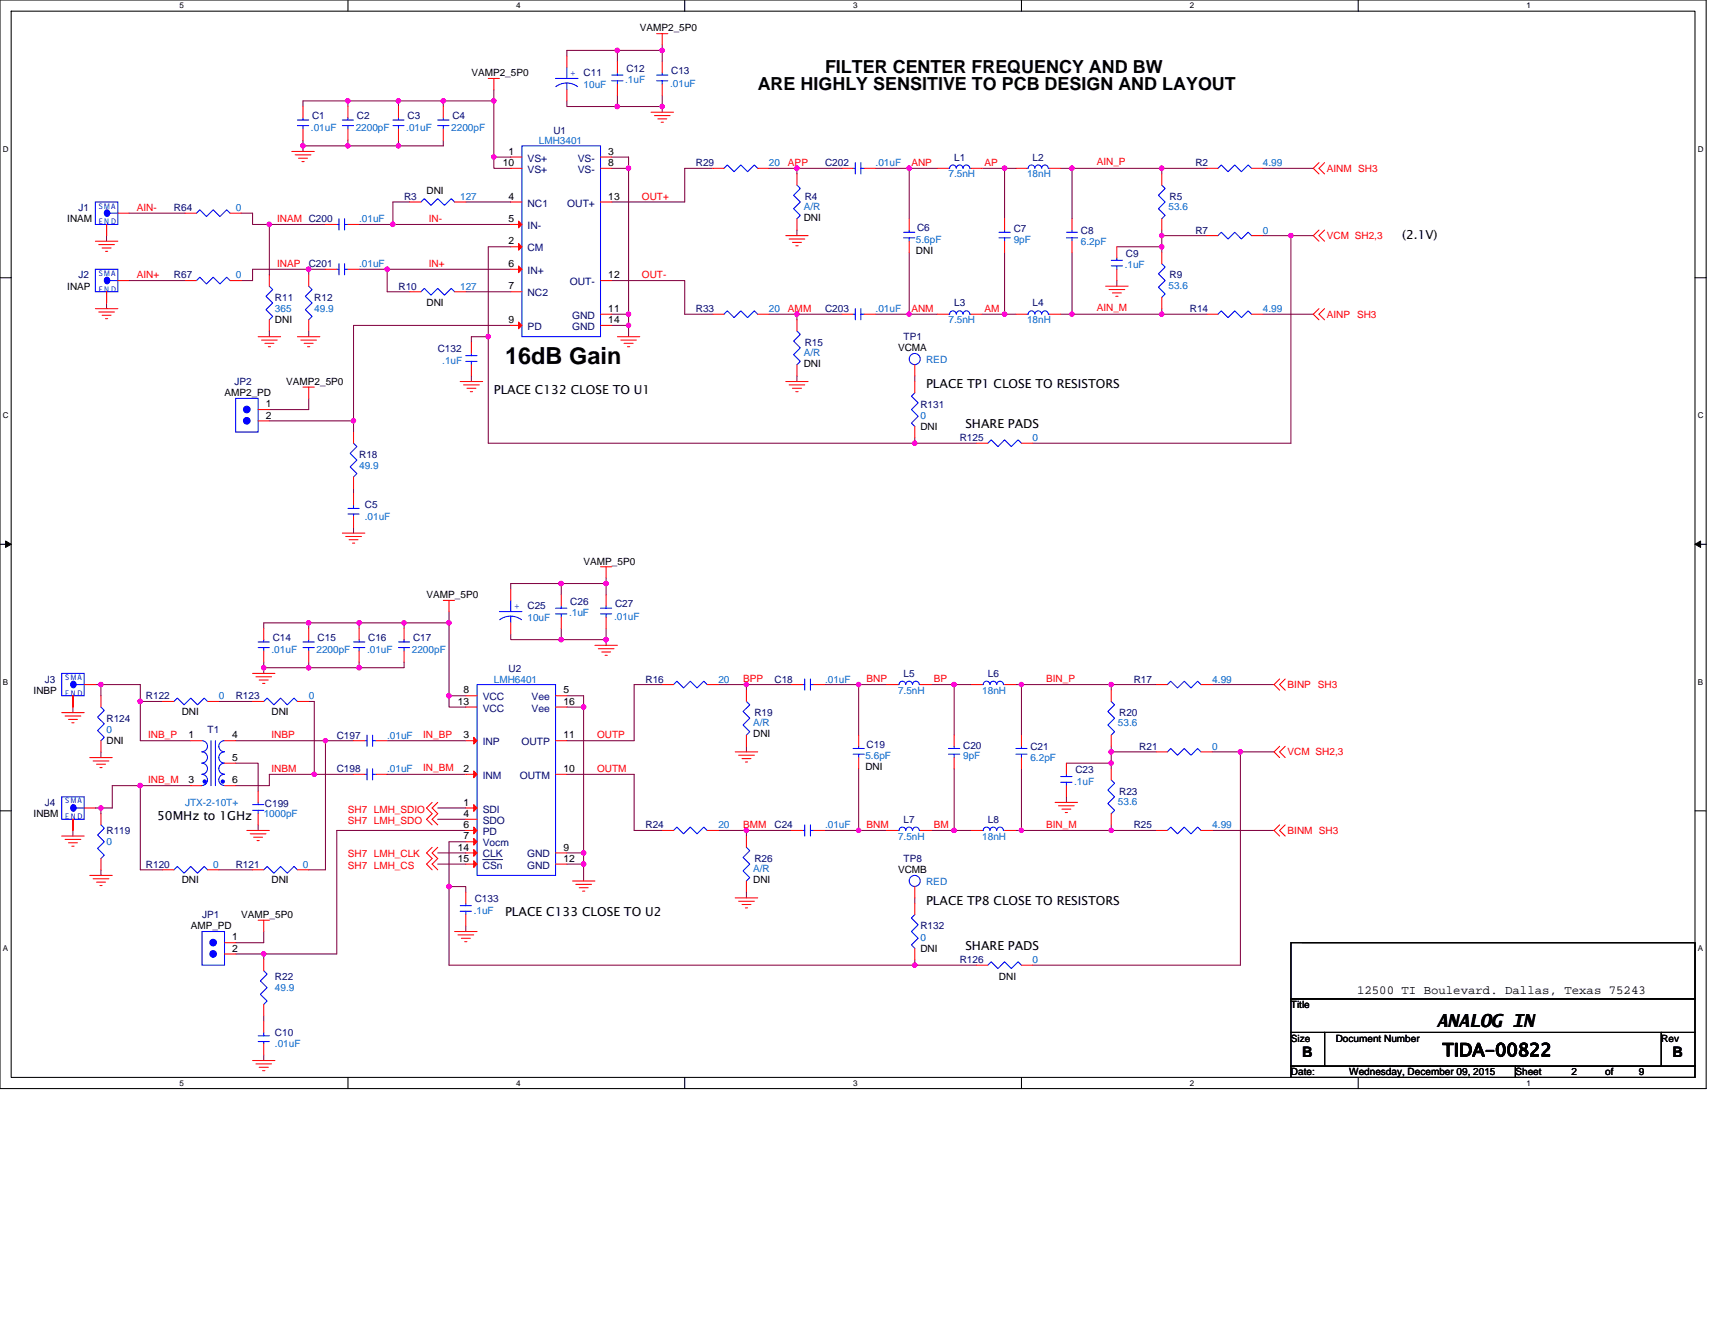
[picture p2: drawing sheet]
<svg xmlns="http://www.w3.org/2000/svg" width="279mm" height="216mm" viewBox="0 0 279 216" stroke-linecap="round" stroke-linejoin="round" font-family="sans-serif">
<path d="M0 0h278v177.4h-278zM1.8 1.8h274.3v173.8h-274.3z" fill="none" stroke="#000" stroke-width=".17"/>
<g fill="#fff">
<path d="M29.3 .2h.7v1.5h-.7z"/>
<path d="M29.3 175.7h.7v1.5h-.7z"/>
</g>
<path d="M56.7 0v1.8M56.7 175.6v1.8" fill="none" stroke="#000" stroke-width=".17"/>
<g fill="#fff">
<path d="M84.1 .2h.7v1.5h-.7z"/>
<path d="M84.1 175.7h.7v1.5h-.7z"/>
</g>
<path d="M111.5 0v1.8M111.5 175.6v1.8" fill="none" stroke="#000" stroke-width=".17"/>
<g fill="#fff">
<path d="M139 .2h.7v1.5h-.7z"/>
<path d="M139 175.7h.7v1.5h-.7z"/>
</g>
<path d="M166.4 0v1.8M166.4 175.6v1.8" fill="none" stroke="#000" stroke-width=".17"/>
<g fill="#fff">
<path d="M193.8 .2h.8v1.5h-.8z"/>
<path d="M193.8 175.7h.8v1.5h-.8z"/>
</g>
<path d="M221.3 0v1.8M221.3 175.6v1.8" fill="none" stroke="#000" stroke-width=".17"/>
<g fill="#fff">
<path d="M248.7 .2h.7v1.5h-.7z"/>
<path d="M248.7 175.7h.7v1.5h-.7z"/>
<path d="M.5 23.5h.9v1.5h-.9z"/>
<path d="M276.6 23.5h1v1.5h-1z"/>
<path d="M.5 67h.9v1.4h-.9z"/>
<path d="M276.6 67h1v1.4h-1z"/>
</g>
<path d="M0 45.3h1.8M276.1 45.3h1.9" fill="none" stroke="#000" stroke-width=".17"/>
<g fill="#fff">
<path d="M.5 110.4h.8v1.5h-.8z"/>
<path d="M276.6 110.4h.9v1.5h-.9z"/>
</g>
<path d="M0 88.7h1.8M276.1 88.7h1.9" fill="none" stroke="#000" stroke-width=".17"/>
<path d="M.9 88.2l.9 .5-.9 .5zM276.1 88.7l1-.5v1z" fill="#000" stroke="#000" stroke-width=".16"/>
<g fill="#fff">
<path d="M.5 153.8h.8v1.5h-.8z"/>
<path d="M276.6 153.8h.9v1.5h-.9z"/>
</g>
<path d="M0 132.1h1.8M276.1 132.1h1.9M210.3 153.6h65.8v9.2h-65.8zM212.1 153.6h64v9.2M210.3 162.8h65.8v5.4h-65.8zM210.3 168.2h5.5v5.5h-5.5zM210.3 173.7h36.6v1.9h-36.6zM215.8 168.2h54.9v5.5h-54.9zM246.9 173.7h29.2v1.9h-29.2zM270.7 168.2h5.4v5.5h-5.4z" fill="none" stroke="#000" stroke-width=".17"/>
<g fill="none" stroke="#800040" stroke-width=".17">
<path d="M56.7 16.4h-7.3v1M64.9 16.4h-8.2v1M64.9 16.4h7.3M64.9 16.4v1M72.2 16.4v1M72.2 16.4h8.3M80.5 14.6v1.8M80.5 16.4v9.2M92.4 16.4v1h8.2M100.6 8.2v1.9M100.6 15.5v1.9M100.6 8.2h-8.2v.9"/>
<path d="M100.6 8.2h7.3M100.6 17.4h7.3M107.9 17.4v.9M107.9 15.5v1.9M107.9 7.3v2.8M17.4 38.4v.9M21 34.7h9.2M39.3 34.7h1.8v1.9h2.8M43.9 36.6v8.2M43.9 36.6h9.1M49.4 23.8h7.3M49.4 22.9v.9"/>
<path d="M49.4 23.8v.9M56.7 22.9v.9M56.7 23.8h8.2M58.5 36.6h5.5M64 36.6h19.2M64.9 22.9v.9M66.7 32.9h-2.7v3.7M72.2 22.9v.9h-7.3M75.9 32.9h7.3M80.5 25.6h2.7M80.5 25.6v1.8h2.7M99.7 25.6h2.7v1.8"/>
<path d="M99.7 27.4h2.7M102.4 27.4v23.8M116.1 27.4h-4.6v5.5h-11.8M125.3 27.4h4.5M129.8 37.5v.9M129.8 27.4v.9M129.8 27.4h7.4M142.6 27.4h5.5M148.1 27.4h4.6M148.1 27.4v8.2M160 27.4h3.7M163.7 27.4v8.2"/>
<path d="M163.7 27.4h1.8M172.8 27.4h1.8M174.6 27.4v8.2M174.6 27.4h14.7M189.3 37.5v.9M189.3 27.4v.9M189.3 38.4v1.8M189.3 27.4h7.3M189.3 38.4h7.3M205.7 38.4h4.6M205.7 27.4h8.3M210.3 38.4v33.8h-42.1"/>
<path d="M210.3 38.4h3.7M17.4 49.4v.9M21 45.7h9.2M43.9 53.9v1M50.3 43.9h-9.2v1.8h-1.8M50.3 53.9v1M50.3 43.9v.9M50.3 43.9h2.7M58.5 43.9h4.6M63.1 43.9h20.1M63.1 43.9v3.6h3.6M75.9 47.5h7.3"/>
<path d="M79.5 54.9v17.3h69.5M79.5 54.9h-2.7v.9M83.2 40.2h-3.7v14.7M83.2 53h-25.6v15.6M99.7 51.2h2.7M99.7 53h2.7M99.7 45.7h11.8v5.5h4.6M102.4 51.2v1.8M102.4 53v1.9M125.3 51.2h4.5M129.8 51.2v.9M129.8 51.2h7.4"/>
<path d="M142.6 51.2h5.5M148.1 51.2h4.6M148.1 41.1v10.1M160 51.2h3.7M163.7 41.1v10.1M163.7 51.2h1.8M172.8 51.2h1.8M174.6 51.2h14.7M174.6 41.1v10.1M181.9 45.7v.9M181.9 40.2h7.4M189.3 50.3v.9"/>
<path d="M189.3 40.2v.9M189.3 51.2h7.3M205.7 51.2h8.3M43.9 68.6h13.7M50.3 64.9v1.8h-6.4M57.6 79.5v1M57.6 68.6v1.8M76.8 61.3v.9M129.8 61.3v.9M149 61.3v.9M149 71.3v.9h10.1M57.6 85.9v1"/>
<path d="M73.2 99.7v1.8M91.4 95.1h7.3M91.4 95.1v1.8M91.4 95.1h-8.2v.9M98.7 95.1v1.8M98.7 94.2v.9M11.9 115.2v.9M15.5 111.5h.9M16.4 111.5v1.9M16.4 111.5h6.5v2.8M22.9 114.3v6.4h8.2M22.9 114.3h3.6"/>
<path d="M35.6 114.3h5.5M43 108.8v.9M43 108.8h7.3M43 107.9v.9M50.3 108.8h8.2M50.3 107.9v.9M50.3 101.5h-7.3v.9M50.3 101.5v.9M50.3 114.3h.9v11.9M50.3 101.5h15.5M58.5 107.9v.9M58.5 101.5v.9"/>
<path d="M65.8 107.9v.9h-7.3M65.8 101.5h7.4M65.8 101.5v.9M73.2 101.5v11.9M73.2 113.4h2.7M73.2 113.4v1.8h2.7M83.2 103.3v.9h8.2M91.4 102.4v1.8M91.4 104.2h7.3M92.4 113.4h2.7v1.8M92.4 115.2h2.7M95.1 115.2v23.8"/>
<path d="M98.7 104.2v1M98.7 102.4v1.8M107.9 111.5h-4.6v9.2h-10.9M117 111.5h4.6M128.9 111.5h-7.3v1M134.4 111.5h5.5M139.9 111.5v8.3M139.9 111.5h4.6M151.8 111.5h3.6M155.4 111.5v8.3M155.4 111.5h2.8M165.5 111.5h.9"/>
<path d="M166.4 111.5h14.6M166.4 111.5v8.3M181 111.5v1M181 111.5h7.4M197.5 111.5h10.1M11.9 135.3v.9M15.5 131.7h.9M16.4 131.7v.9M16.4 122.5v.9M22.9 128h8.2M22.9 128h-4.6v3.7h-1.9M22.9 128v13.7h3.6"/>
<path d="M38.4 120.7h14.6M38.4 124.4h3.7v4.5M42.1 134.4v.9M51.2 126.2h6.4M51.2 126.2h-7.3v1.8h-5.5M53 120.7v21h-2.7M53 120.7h4.6M63.1 126.2h12.8M63.1 120.7h12.8M71.3 131.7h4.6M71.3 133.5h4.6M71.3 139h4.6"/>
<path d="M75.9 137.2h-2.7v7.3M75.9 135.3h-21v20.1h-11.9M92.4 126.2h10.9v9.1h4.6M92.4 139h2.7M95.1 139v1.8M117 135.3h4.6M121.6 121.6v.9M128.9 135.3h-7.3v.9M134.4 135.3h5.5M139.9 135.3h4.6M139.9 125.3v10M151.8 135.3h3.6"/>
<path d="M155.4 125.3v10M155.4 135.3h2.8M165.5 135.3h.9M166.4 135.3h14.6M166.4 125.3v10M173.7 129.8v.9M173.7 124.4h7.3M181 134.4v.9M181 121.6v.9M181 124.4v.9M181 135.3h7.4M181 122.5v1.9"/>
<path d="M181 122.5h7.4M197.5 135.3h10.1M197.5 122.5h4.6M202.1 122.5v34.8h-33.9M202.1 122.5h5.5M16.4 141.7v.9M35.6 141.7h5.5M38.4 155.4h4.6M43 155.4v1M43 151.8v1.8h-4.6M71.3 140.8h4.6M73.2 144.5v12.8h75.8"/>
<path d="M73.2 144.5h2.7v.9M75.9 150.9v.9M92.4 140.8h2.7M95.1 140.8v2.8M121.6 145.4v.9M149 156.4v.9M149 157.3h10.1M149 146.3v.9M43 171.9v.9M43 165.5v.9"/>
</g>
<g fill="#f0f" stroke="#f0f" stroke-width=".17">
<circle cx="102.4" cy="53" r=".35"/>
<circle cx="63.1" cy="43.9" r=".36"/>
<circle cx="64" cy="36.6" r=".36"/>
<circle cx="43.9" cy="36.6" r=".36"/>
<circle cx="102.4" cy="51.2" r=".35"/>
<circle cx="102.4" cy="27.4" r=".36"/>
<circle cx="56.7" cy="23.8" r=".35"/>
<circle cx="49.4" cy="23.8" r=".36"/>
<circle cx="64.9" cy="23.8" r=".35"/>
<circle cx="72.2" cy="16.4" r=".36"/>
<circle cx="64.9" cy="16.4" r=".35"/>
<circle cx="56.7" cy="16.4" r=".35"/>
<circle cx="80.4" cy="25.6" r=".35"/>
<circle cx="80.4" cy="16.4" r=".35"/>
<circle cx="91.4" cy="95.1" r=".36"/>
<circle cx="91.4" cy="104.2" r=".36"/>
<circle cx="98.7" cy="104.2" r=".36"/>
<circle cx="95.1" cy="140.8" r=".36"/>
<circle cx="42.9" cy="108.8" r=".36"/>
<circle cx="58.5" cy="108.8" r=".36"/>
<circle cx="50.3" cy="108.8" r=".36"/>
<circle cx="58.5" cy="101.5" r=".36"/>
<circle cx="73.1" cy="101.5" r=".36"/>
<circle cx="65.8" cy="101.5" r=".35"/>
<circle cx="73.1" cy="113.4" r=".36"/>
<circle cx="95.1" cy="139" r=".36"/>
<circle cx="95.1" cy="115.2" r=".36"/>
<circle cx="50.3" cy="101.5" r=".36"/>
<circle cx="181" cy="135.3" r=".35"/>
<circle cx="181" cy="124.3" r=".35"/>
<circle cx="155.4" cy="111.5" r=".36"/>
<circle cx="155.4" cy="135.3" r=".36"/>
<circle cx="166.4" cy="135.3" r=".35"/>
<circle cx="166.4" cy="111.5" r=".35"/>
<circle cx="181" cy="111.5" r=".35"/>
<circle cx="121.6" cy="111.5" r=".35"/>
<circle cx="121.6" cy="135.3" r=".35"/>
<circle cx="139.9" cy="135.3" r=".35"/>
<circle cx="139.9" cy="111.5" r=".35"/>
<circle cx="189.3" cy="38.4" r=".35"/>
<circle cx="189.3" cy="40.2" r=".36"/>
<circle cx="163.7" cy="27.4" r=".36"/>
<circle cx="163.7" cy="51.2" r=".36"/>
<circle cx="174.6" cy="51.2" r=".35"/>
<circle cx="189.3" cy="51.2" r=".35"/>
<circle cx="189.3" cy="27.4" r=".36"/>
<circle cx="174.6" cy="27.4" r=".36"/>
<circle cx="129.8" cy="51.2" r=".35"/>
<circle cx="148.1" cy="51.2" r=".35"/>
<circle cx="148.1" cy="27.4" r=".36"/>
<circle cx="129.8" cy="27.4" r=".36"/>
<circle cx="181" cy="122.5" r=".36"/>
<circle cx="51.2" cy="126.2" r=".35"/>
<circle cx="16.4" cy="131.7" r=".36"/>
<circle cx="22.8" cy="128" r=".36"/>
<circle cx="22.8" cy="114.3" r=".36"/>
<circle cx="53" cy="120.7" r=".35"/>
<circle cx="210.3" cy="38.4" r=".36"/>
<circle cx="79.5" cy="54.8" r=".36"/>
<circle cx="149" cy="72.2" r=".36"/>
<circle cx="202.1" cy="122.5" r=".36"/>
<circle cx="149" cy="157.3" r=".35"/>
<circle cx="73.1" cy="144.4" r=".36"/>
<circle cx="57.6" cy="68.6" r=".36"/>
<circle cx="42.9" cy="155.4" r=".36"/>
<circle cx="107.9" cy="8.2" r=".36"/>
<circle cx="100.6" cy="8.2" r=".36"/>
<circle cx="107.9" cy="17.4" r=".36"/>
<circle cx="100.6" cy="17.4" r=".36"/>
<circle cx="16.4" cy="111.5" r=".35"/>
<circle cx="98.7" cy="95.1" r=".36"/>
<circle cx="50.3" cy="43.9" r=".36"/>
</g>
<g fill="none" stroke="#f00" stroke-width=".17">
<path d="M49.4 17.4v1.8M56.7 17.4v1.8M64.9 17.4v1.8M72.2 17.4v1.8M79.5 12.8h1.9M80.5 12.8v1.8M92.4 9.1v1.9M92.4 14.6v1.8M100.6 10.1v1.8M100.6 13.7v1.8M106.1 18.3h3.6M106.6 18.8h2.6"/>
<path d="M107 5.5h1.8M107.2 19.4h1.4M107.7 19.9h.4M107.9 10.1v1.8M107.9 13.7v1.8M107.9 5.5v1.8M15.5 39.3h3.7M16.1 39.9h2.5M17.4 36.6v1.8M19.2 34.7h1.8M30.2 34.7h1.8M37.5 34.7h1.8"/>
<path d="M47.5 24.7h3.7M48.1 25.2h2.6M48.6 25.8h1.5M49.2 26.3h.4M49.4 21v1.9M53 36.6h1.9M56.7 21v1.9M56.7 36.6h1.8M64.9 21v1.9M66.7 32.9h1.9M72.2 21v1.9M74.1 32.9h1.8"/>
<path d="M83.2 25.6h1.8M83.2 27.4h1.8M83.2 36.6h1.8M83.2 32.9h1.8M97.8 32.9h1.9M97.8 25.6h1.9M97.8 27.4h1.9M116.1 27.4h1.8M123.4 27.4h1.9M128 38.4h3.7M128.6 38.9h2.5M129.1 39.5h1.5"/>
<path d="M129.8 28.3v1.9M129.8 35.6v1.9M137.2 27.4h1.8M140.8 27.4h1.8M148.1 35.6v1.9M148.1 39.3v1.8M152.7 27.4h1.8M158.2 27.4h1.8M163.7 35.6v1.9M163.7 39.3v1.8M165.5 27.4h1.8M171 27.4h1.8"/>
<path d="M174.6 35.6v1.9M174.6 39.3v1.8M189.3 28.3v1.9M189.3 35.6v1.9M196.6 38.4h1.8M196.6 27.4h1.8M203.9 38.4h1.8M203.9 27.4h1.8M214.9 26.5l-.9 .9 .9 .9M214.9 37.5l-.9 .9 .9 .9M215.8 26.5l-.9 .9 .9 .9M215.8 37.5l-.9 .9 .9 .9"/>
<path d="M15.5 50.3h3.7M16.1 50.8h2.5M16.6 51.4h1.5M16.6 40.4h1.5M17.2 51.9h.3M17.2 41h.3M17.4 47.5v1.9M19.2 45.7h1.8M30.2 45.7h1.8M37.5 45.7h1.8M42.1 54.9h3.6M42.6 55.4h2.6"/>
<path d="M43.2 55.9h1.4M43.7 56.5h.4M43.9 44.8v1.8M43.9 52.1v1.8M48.5 54.9h3.6M49 55.4h2.6M49.6 55.9h1.4M50.1 56.5h.4M50.3 44.8v1.8M50.3 52.1v1.8M53 43.9h1.9M56.7 43.9h1.8"/>
<path d="M66.7 47.5h1.9M74.1 47.5h1.8M76.8 55.8v1.8M76.8 59.4v1.9M83.2 43.9h1.8M83.2 40.2h1.8M83.2 53h1.8M83.2 47.5h1.8M97.8 45.7h1.9M97.8 53h1.9M97.8 51.2h1.9M100.6 54.9h3.6"/>
<path d="M101.1 55.4h2.6M101.7 55.9h1.4M102.2 56.5h.4M116.1 51.2h1.8M123.4 51.2h1.9M129.6 40h.4M129.8 52.1v1.8M129.8 59.4v1.9M137.2 51.2h1.8M140.8 51.2h1.8M149 59.4v1.9M152.7 51.2h1.8"/>
<path d="M158.2 51.2h1.8M165.5 51.2h1.8M171 51.2h1.8M180.1 46.6h3.7M180.7 47.2h2.5M181.2 47.7h1.5M181.8 48.3h.3M181.9 40.2v1.9M181.9 43.9v1.8M189.3 41.1v1.9M189.3 48.5v1.8M196.6 51.2h1.8"/>
<path d="M203.9 51.2h1.8M214.9 50.3l-.9 .9 .9 .9M215.8 50.3l-.9 .9 .9 .9M42.1 66.7h1.8M42.1 68.6h1.8M49.4 63.1h1.8M50.3 63.1v1.8M57.6 70.4v1.8M57.6 77.7v1.8M75 62.2h3.6M75.5 62.7h2.6M76.1 63.3h1.4"/>
<path d="M76.6 63.8h.4M128 62.2h3.7M128.6 62.7h2.5M129.1 63.3h1.5M129.6 63.8h.4M149 69.5v1.8M149 62.2v1.8M159.1 72.2h1.8M166.4 72.2h1.8M55.8 86.9h3.6M56.3 87.4h2.6M56.9 87.9h1.4"/>
<path d="M57.4 88.5h.4M57.6 84.1v1.8M57.6 80.5v1.8M72.2 97.8h1.9M73.2 97.8v1.9M83.2 96v1.8M91.4 96.9v1.8M97.8 92.4h1.9M98.7 96.9v1.8M98.7 92.4v1.8M10.1 116.1h3.6M10.6 116.7h2.6"/>
<path d="M11.2 117.2h1.4M11.7 117.8h.4M11.9 113.4v1.8M13.7 111.5h1.8M16.4 113.4v1.8M26.5 114.3h1.8M33.8 114.3h1.8M41.1 114.3h1.9M41.1 109.7h3.7M41.7 110.3h2.5M42.2 110.8h1.5M42.8 111.4h.4"/>
<path d="M43 102.4v1.8M43 106.1v1.8M48.5 114.3h1.8M50.3 102.4v1.8M50.3 106.1v1.8M58.5 102.4v1.8M58.5 106.1v1.8M65.8 102.4v1.8M65.8 106.1v1.8M75.9 113.4h1.8M75.9 115.2h1.8M83.2 101.5v1.8"/>
<path d="M90.5 113.4h1.9M90.5 115.2h1.9M91.4 100.6v1.8M96.9 105.2h3.7M97.5 105.7h2.5M98 106.2h1.5M98.6 106.8h.3M98.7 100.6v1.8M107.9 111.5h1.8M115.2 111.5h1.8M121.6 112.5v1.8M121.6 119.8v1.8"/>
<path d="M128.9 111.5h1.8M132.6 111.5h1.8M139.9 119.8v1.8M144.5 111.5h1.8M149.9 111.5h1.9M155.4 119.8v1.8M158.2 111.5h1.8M163.7 111.5h1.8M166.4 119.8v1.8M181 112.5v1.8M181 119.8v1.8M188.4 111.5h1.8"/>
<path d="M195.7 111.5h1.8M208.5 110.6l-.9 .9 .9 1M209.4 110.6l-.9 .9 .9 1M10.1 136.2h3.6M10.6 136.8h2.6M11.2 137.3h1.4M11.7 137.9h.4M11.9 133.5v1.8M13.7 131.7h1.8M14.6 123.4h3.7M15.2 124h2.5M15.7 124.5h1.5"/>
<path d="M16.3 125.1h.3M16.4 120.7v1.8M16.4 132.6v1.8M16.4 139.9v1.8M31.1 128h1.8M31.1 120.7h1.8M36.6 128h1.8M36.6 124.4h1.8M36.6 120.7h1.8M40.2 135.3h3.7M40.8 135.9h2.5M41.3 136.4h1.5"/>
<path d="M41.9 137h.3M42.1 128.9v1.8M42.1 132.6v1.8M57.6 120.7h1.8M57.6 126.2h1.8M61.3 120.7h1.8M61.3 126.2h1.8M70.4 138.1l-.9 .9 .9 .9-.9 .9 .9 .9M70.4 130.7l-.9 1 .9 .9-.9 .9 .9 .9M71.3 138.1l-.9 .9 .9 .9-.9 .9 .9 .9M71.3 130.7l-.9 1 .9 .9-.9 .9 .9 .9M75.9 120.7h1.8"/>
<path d="M75.9 126.2h1.8M75.9 131.7h1.8M75.9 133.5h1.8M75.9 135.3h1.8M75.9 137.2h1.8M75.9 139h1.8M90.5 120.7h1.9M90.5 126.2h1.9M90.5 139h1.9M107.9 135.3h1.8M115.2 135.3h1.8M119.8 122.5h3.6"/>
<path d="M120.3 123.1h2.6M120.9 123.6h1.4M121.4 124.2h.4M121.6 136.2v1.9M128.9 135.3h1.8M132.6 135.3h1.8M139.9 123.4v1.9M144.5 135.3h1.8M149.9 135.3h1.9M155.4 123.4v1.9M158.2 135.3h1.8M163.7 135.3h1.8"/>
<path d="M166.4 123.4v1.9M171.9 130.7h3.7M172.4 131.3h2.6M173 131.8h1.5M173.5 132.4h.4M173.7 124.4v1.8M173.7 128v1.8M181 125.3v1.8M181 132.6v1.8M188.4 122.5h1.8M188.4 135.3h1.8M195.7 122.5h1.8"/>
<path d="M195.7 135.3h1.8M208.5 134.4l-.9 .9 .9 .9M208.5 121.6l-.9 .9 .9 .9M209.4 134.4l-.9 .9 .9 .9M209.4 121.6l-.9 .9 .9 .9M14.6 142.6h3.7M15.2 143.2h2.5M15.7 143.7h1.5M16.3 144.3h.3M26.5 141.7h1.8M33.8 141.7h1.8M36.6 153.6h1.8"/>
<path d="M36.6 155.4h1.8M41.1 141.7h1.9M42.1 149.9h1.8M43 149.9v1.9M43 156.4v1.8M48.5 141.7h1.8M74.1 151.8h3.6M74.6 152.3h2.6M75.2 152.9h1.4M75.7 153.4h.4M75.9 145.4v1.8M75.9 149v1.9"/>
<path d="M75.9 140.8h1.8M90.5 140.8h1.9M93.3 143.6h3.6M93.8 144.1h2.6M94.4 144.7h1.4M94.9 145.2h.4M119.8 146.3h3.6M120.3 146.9h2.6M120.9 147.4h1.4M121.4 147.9h.4M121.6 143.6v1.8M149 154.5v1.9"/>
<path d="M149 147.2v1.8M149 144.5v1.8M159.1 157.3h1.8M166.4 157.3h1.8M41.1 172.8h3.7M41.7 173.4h2.5M42.2 173.9h1.5M42.8 174.5h.4M43 163.7v1.8M43 170.1v1.8M43 166.4v1.8"/>
</g>
<g fill="none" stroke="#00f" stroke-width=".17">
<path d="M48.5 19.6h1.8M49.4 19.2v.4M55.8 19.6h1.8M56.7 19.2v.4M64 19.6h1.8M64.9 19.2v.4M71.3 19.6h1.9M72.2 19.2v.4M90.5 12.8h3.7M90.6 14.1a2.96 2.96 0 0 1 3.5 0M92.4 13.5v1.1M92.4 11v1.8"/>
<path d="M99.7 12.2h1.8M99.7 13.2h1.8M100.6 11.9v.3M100.6 13.2v.5M107 12.2h1.8M107 13.2h1.8M107.9 11.9v.3M107.9 13.2v.5M15.5 32.9h3.7v3.7h-3.7zM17.9 34.7h1.3M32 34.7l.6-.5 1 1.1 1.1-1.1 1.1 1.1 1.1-1.1 .6 .5M48.5 20.5h1.8"/>
<path d="M49.4 20.5v.5M54.9 36.6h.3M55.2 35.6v1.9M55.8 20.5h1.8M56.1 36.6h.6M56.1 35.6v1.9M56.7 20.5v.5M64 20.5h1.8M64.9 20.5v.5M68.6 32.9l.5-.5 1.1 1.1 1.1-1.1 1.1 1.1 1.1-1.1 .6 .5M71.3 20.5h1.9M72.2 20.5v.5"/>
<path d="M85 23.8h12.8v31.1h-12.8zM117.9 27.4l.6-.5 1.1 1.1 1.1-1.1 1.1 1.1 1.1-1.1 .5 .5M129.8 30.2l.6 .5-1.1 1.1 1.1 1.1-1.1 1.1 1.1 1.1-.6 .5M139 27.4h.3M139.3 26.5v1.8M140.3 26.5v1.8M140.3 27.4h.5M147.2 37.8h1.8M147.2 38.8h1.8M148.1 37.5v.3M148.1 38.8v.5M154.5 27.4h.2"/>
<path d="M154.7 27.4a.55 .55 0 0 1 .6-.5 .55 .55 0 0 1 .5 .5 .54 .54 0 0 1 .5-.5 .54 .54 0 0 1 .6 .5M156.9 27.4a.54 .54 0 0 1 .5-.5 .54 .54 0 0 1 .6 .5M158 27.4h.2M162.8 37.8h1.8M162.8 38.8h1.8M163.7 37.5v.3M163.7 38.8v.5M167.3 27.4h.2M167.5 27.4a.54 .54 0 0 1 .6-.5 .54 .54 0 0 1 .5 .5M168.6 27.4a.54 .54 0 0 1 .6-.5 .54 .54 0 0 1 .5 .5M169.7 27.4a.53 .53 0 0 1 .5-.5 .53 .53 0 0 1 .6 .5M170.8 27.4h.2"/>
<path d="M173.7 37.8h1.9M173.7 38.8h1.9M174.6 37.5v.3M174.6 38.8v.5M189.3 30.2l.5 .5-1.1 1.1 1.1 1.1-1.1 1.1 1.1 1.1-.5 .5M198.4 38.4l.6-.6 1.1 1.1 1.1-1.1 1 1.1 1.1-1.1 .6 .6M198.4 27.4l.6-.5 1.1 1.1 1.1-1.1 1 1.1 1.1-1.1 .6 .5M15.5 43.9h3.7v3.6h-3.7zM17.9 45.7h1.3M32 45.7l.6-.5 1 1.1 1.1-1.1 1.1 1.1 1.1-1.1 .6 .5M43.9 46.6l.5 .6-1.1 1.1 1.1 1.1-1.1 1.1 1.1 1.1-.5 .5M50.3 46.6l.5 .6-1.1 1.1 1.1 1.1-1.1 1.1 1.1 1.1-.5 .5"/>
<path d="M54.9 43.9h.3M55.2 43v1.8M56.1 43.9h.6M56.1 43v1.8M68.6 47.5l.5-.5 1.1 1.1 1.1-1.1 1.1 1.1 1.1-1.1 .6 .5M75.9 58h1.8M75.9 58.9h1.8M76.8 57.6v.4M76.8 58.9v.5M117.9 51.2l.6-.5 1.1 1.1 1.1-1.1 1.1 1.1 1.1-1.1 .5 .5M129.8 53.9l.6 .6-1.1 1.1 1.1 1.1-1.1 1.1 1.1 1.1-.6 .5M139 51.2h.3"/>
<path d="M139.3 50.3v1.8M140.3 50.3v1.8M140.3 51.2h.5M156.9 51.2a.54 .54 0 0 0-.6-.5 .54 .54 0 0 0-.5 .5 .55 .55 0 0 0-.6-.5 .55 .55 0 0 0-.5 .5h-.2M156.9 51.2a.54 .54 0 0 1 .5-.5 .54 .54 0 0 1 .6 .5M158 51.2h.2M168.6 51.2a.54 .54 0 0 0-.6-.5 .54 .54 0 0 0-.5 .5h-.2M168.6 51.2a.54 .54 0 0 1 .6-.5 .54 .54 0 0 1 .5 .5M169.7 51.2a.54 .54 0 0 1 .6-.5 .54 .54 0 0 1 .5 .5h.2M181 42.4h1.9M181 43.3h1.9M181.9 42.1v.3"/>
<path d="M181.9 43.3v.6M189.3 43l.5 .5-1.1 1.1 1.1 1.1-1.1 1.1 1.1 1.1-.5 .6M198.4 51.2l.6-.5 1.1 1.1 1.1-1.1 1 1.1 1.1-1.1 .6 .5M38.4 64.9h3.7v5.5h-3.7zM57.6 72.2l.5 .6-1.1 1.1 1.1 1.1-1.1 1.1 1.1 1.1-.5 .5M149 64l-.5 .6 1.1 1-1.1 1.1 1.1 1.1-1.1 1.1 .5 .6M160.9 72.2l.6-.5 1.1 1.1 1.1-1.1 1.1 1.1 1.1-1.1 .5 .5M56.7 83.8h1.8M56.7 82.8h1.8M57.6 83.8v.3M57.6 82.3v.5M81.4 99.7h3.6"/>
<path d="M83.2 97.8v1.9M90.5 99.1h1.9M91.4 98.7v.4M97.8 99.1h1.9M98.7 98.7v.4M10.1 109.7h3.6v3.7h-3.6zM12.4 111.5h1.3M16.4 115.2l.6 .6-1.1 1.1 1.1 1-1.1 1.1 1.1 1.1-.6 .6M28.3 114.3l.6-.6 1.1 1.2 1.1-1.2 1.1 1.2 1.1-1.2 .5 .6M42.1 104.6h1.8M42.1 105.5h1.8M43 114.3l.5-.6 1.1 1.2 1.1-1.2 1.1 1.2 1.1-1.2 .6 .6"/>
<path d="M43 104.2v.4M43 105.5v.6M49.4 104.6h1.8M49.4 105.5h1.8M50.3 104.2v.4M50.3 105.5v.6M57.6 104.6h1.8M57.6 105.5h1.8M58.5 104.2v.4M58.5 105.5v.6M59.8 119.8v1.8M60.7 119.8v1.8"/>
<path d="M64.9 104.6h1.8M64.9 105.5h1.8M65.8 104.2v.4M65.8 105.5v.6M77.7 111.5h12.8v31.1h-12.8zM81.4 101a2.96 2.96 0 0 1 3.6 0M83.2 100.4v1.1M90.5 100h1.9M91.4 100v.6M97.8 100h1.9M98.7 100v.6M109.7 111.5l.6-.5 1.1 1.1 1.1-1.1 1.1 1.1 1.1-1.1 .5 .5"/>
<path d="M121.6 114.3l.6 .6-1.1 1 1.1 1.1-1.1 1.1 1.1 1.1-.6 .6M130.7 111.5h.4M131.1 110.6v1.9M132 111.5h.6M132 110.6v1.9M146.3 111.5h.2M146.5 111.5a.55 .55 0 0 1 .5-.5 .55 .55 0 0 1 .6 .5 .55 .55 0 0 1 .5-.5 .55 .55 0 0 1 .6 .5 .54 .54 0 0 1 .5-.5 .54 .54 0 0 1 .6 .5M149.8 111.5h.1M160 111.5h.2M160.2 111.5a.55 .55 0 0 1 .5-.5 .55 .55 0 0 1 .6 .5 .55 .55 0 0 1 .5-.5 .55 .55 0 0 1 .6 .5 .54 .54 0 0 1 .5-.5 .54 .54 0 0 1 .6 .5M163.5 111.5h.2M181 114.3l.6 .6-1.1 1 1.1 1.1-1.1 1.1 1.1 1.1-.6 .6"/>
<path d="M190.2 111.5l.5-.5 1.1 1.1 1.1-1.1 1.1 1.1 1.1-1.1 .6 .5M10.1 129.8h3.6v3.7h-3.6zM12.4 131.7h1.3M16.4 134.4l.6 .6-1.1 1.1 1.1 1.1-1.1 1 1.1 1.1-.6 .6M32.9 126.2a.91 .91 0 0 1 .9 .9 .91 .91 0 0 1-.9 .9M32.9 122.5a.92 .92 0 0 1 .9 .9 .92 .92 0 0 1-.9 1 .9 .9 0 0 1 .9 .9 .9 .9 0 0 1-.9 .9M32.9 120.7a.9 .9 0 0 1 .9 .9 .9 .9 0 0 1-.9 .9M34.4 120.7v7.3M35.1 120.7v7.3M36.6 126.2a.91 .91 0 0 0-1 .9 .91 .91 0 0 0 1 .9M36.6 122.5a.92 .92 0 0 0-1 .9 .92 .92 0 0 0 1 1 .9 .9 0 0 0-1 .9 .9 .9 0 0 0 1 .9M36.6 120.7a.9 .9 0 0 0-1 .9 .9 .9 0 0 0 1 .9"/>
<path d="M41.1 131.1h1.9M41.1 132h1.9M42.1 130.7v.4M42.1 132v.6M59.4 120.7h.4M59.4 126.2h.4M59.8 125.3v1.8M60.7 120.7h.6M60.7 126.2h.6M60.7 125.3v1.8M109.7 135.3l.6-.5 1.1 1.1 1.1-1.1 1.1 1.1 1.1-1.1 .5 .5M121.6 138.1l.6 .5-1.1 1.1 1.1 1.1-1.1 1.1 1.1 1.1-.6 .6"/>
<path d="M130.7 135.3h.4M131.1 134.4v1.8M132 135.3h.6M132 134.4v1.8M139 122h1.8M139 122.9h1.8M139.9 121.6v.4M139.9 122.9v.5M146.3 135.3h.2a.55 .55 0 0 1 .5-.5 .55 .55 0 0 1 .6 .5 .55 .55 0 0 1 .5-.5 .55 .55 0 0 1 .6 .5 .55 .55 0 0 1 .5-.5 .55 .55 0 0 1 .6 .5h.1M154.5 122h1.9M154.5 122.9h1.9M155.4 121.6v.4"/>
<path d="M155.4 122.9v.5M160 135.3h.2a.55 .55 0 0 1 .5-.5 .55 .55 0 0 1 .6 .5 .55 .55 0 0 1 .5-.5 .55 .55 0 0 1 .6 .5 .55 .55 0 0 1 .6-.5 .55 .55 0 0 1 .5 .5h.2M165.5 122h1.8M165.5 122.9h1.8M166.4 121.6v.4M166.4 122.9v.5M172.8 126.5h1.8M172.8 127.5h1.8M173.7 126.2v.3M173.7 127.5v.5M181 127.1l.6 .5-1.1 1.1 1.1 1.1-1.1 1.1 1.1 1.1-.6 .6M190.2 135.3l.5-.5 1.1 1.1 1.1-1.1 1.1 1.1 1.1-1.1 .6 .5"/>
<path d="M190.2 122.5l.5-.5 1.1 1.1 1.1-1.1 1.1 1.1 1.1-1.1 .6 .5M28.3 141.7l.6-.5 1.1 1.1 1.1-1.1 1.1 1.1 1.1-1.1 .5 .5M32.9 151.8h3.7v5.5h-3.7zM43 141.7l.5-.5 1.1 1.1 1.1-1.1 1.1 1.1 1.1-1.1 .6 .5M43 158.2l.5 .5-1.1 1.1 1.1 1.1-1.1 1.1 1.1 1.1-.5 .6M75 147.6h1.8M75 148.5h1.8M75.9 147.2v.4M75.9 148.5v.5M149 149l-.5 .6 1.1 1.1-1.1 1.1 1.1 1.1-1.1 1.1 .5 .5M160.9 157.3l.6-.6 1.1 1.1 1.1-1.1 1.1 1.1 1.1-1.1 .5 .6M42.1 169.7h1.8"/>
<path d="M42.1 168.8h1.8M43 169.7v.4M43 168.2v.6"/>
<circle cx="149" cy="58.5" r=".9"/>
<circle cx="149" cy="143.5" r=".9"/>
</g>
<g fill="#00f" stroke="#00f" stroke-width=".17">
<path d="M17.2 45.2a.5 .5 0 0 1 .7 .5 .5 .5 0 0 1-.7 .5 .61 .61 0 0 1 0-1z" fill-rule="evenodd"/>
<path d="M17.2 34.3a.5 .5 0 0 1 .7 .4 .5 .5 0 0 1-.7 .5 .61 .61 0 0 1 0-.9z" fill-rule="evenodd"/>
<path d="M11.7 111.1a.5 .5 0 0 1 .7 .4 .5 .5 0 0 1-.7 .5 .61 .61 0 0 1 0-.9z" fill-rule="evenodd"/>
<path d="M11.7 131.2a.5 .5 0 0 1 .7 .4 .5 .5 0 0 1-.7 .5 .61 .61 0 0 1 0-.9z" fill-rule="evenodd"/>
<circle cx="40.2" cy="66.7" r=".54"/>
<circle cx="40.2" cy="68.6" r=".54"/>
<circle cx="34.7" cy="153.6" r=".54"/>
<circle cx="34.7" cy="155.4" r=".54"/>
<circle cx="33.3" cy="127.3" r=".27"/>
<circle cx="36.3" cy="127.3" r=".27"/>
</g>
<g fill="#f00" stroke="#f00" stroke-width=".17">
<path d="M84.5 43.3l.5 .6-.5 .5z"/>
<path d="M84.5 36l.5 .6-.5 .5z"/>
<path d="M84.5 39.7l.5 .5-.5 .6z"/>
<path d="M84.5 52.5l.5 .5-.5 .6z"/>
<path d="M77.2 120.1l.5 .6-.5 .5z"/>
<path d="M77.2 125.6l.5 .6-.5 .5z"/>
<path d="M77.2 131.1l.5 .6-.5 .5z"/>
<path d="M77.2 134.8l.5 .5-.5 .6z"/>
<path d="M77.2 136.6l.5 .6-.5 .5z"/>
<path d="M77.2 138.4l.5 .6-.5 .5z"/>
<path d="M77.2 140.3l.5 .5-.5 .6z"/>
</g>
<path d="M78.6 140.1h3.3" fill="none" stroke="#000080" stroke-width=".16"/>
<text font-size="3.8" x="82.3" y="59.3">16dB Gain</text>
<g font-size="2.9">
<text x="134.4" y="11.9">FILTER CENTER FREQUENCY AND BW</text>
<text x="123.4" y="14.6">ARE HIGHLY SENSITIVE TO PCB DESIGN AND LAYOUT</text>
<text x="234.1" y="167.3">ANALOG IN</text>
<text x="235" y="172.1">TIDA-00822</text>
</g>
<g font-size="2.4">
<text x="212.1" y="172.3">B</text>
<text x="272.5" y="172.3">B</text>
</g>
<g font-size="2">
<text x="228.4" y="39">(2.1V)</text>
<text x="80.5" y="64.2">PLACE C132 CLOSE TO U1</text>
<text x="150.9" y="63.3">PLACE TP1 CLOSE TO RESISTORS</text>
<text x="157.3" y="69.7">SHARE PADS</text>
<text x="25.6" y="133.7">50MHz to 1GHz</text>
<text x="82.3" y="149.2">PLACE C133 CLOSE TO U2</text>
<text x="150.9" y="147.4">PLACE TP8 CLOSE TO RESISTORS</text>
<text x="157.3" y="154.7">SHARE PADS</text>
<text x="221.1" y="162">12500 TI Boulevard. Dallas, Texas 75243</text>
</g>
<g font-size="1.7">
<text x="81.9" y="27.1">10</text>
<text x="82.8" y="25.2">1</text>
<text x="99.1" y="25.2">3</text>
<text x="99.1" y="27.1">8</text>
<text x="82.8" y="32.5">4</text>
<text x="99.1" y="32.5">13</text>
<text x="82.8" y="36.2">5</text>
<text x="82.8" y="39.8">2</text>
<text x="82.8" y="43.5">6</text>
<text x="82.8" y="47.2">7</text>
<text x="99.1" y="45.3">12</text>
<text x="82.8" y="52.6">9</text>
<text x="99.1" y="52.6">14</text>
<text x="99.1" y="50.8">11</text>
<text x="43.3" y="66.4">1</text>
<text x="43.3" y="68.2">2</text>
<text x="75.5" y="113">8</text>
<text x="91.8" y="113">5</text>
<text x="74.6" y="114.8">13</text>
<text x="91.8" y="114.8">16</text>
<text x="30.7" y="120.3">1</text>
<text x="37.8" y="124">5</text>
<text x="37.8" y="120.3">4</text>
<text x="75.5" y="120.3">3</text>
<text x="75.5" y="125.8">2</text>
<text x="91.8" y="120.3">11</text>
<text x="91.8" y="125.8">10</text>
<text x="30.7" y="127.6">3</text>
<text x="37.8" y="127.6">6</text>
<text x="75.5" y="131.3">1</text>
<text x="75.5" y="133.1">4</text>
<text x="75.5" y="134.9">6</text>
<text x="75.5" y="136.8">7</text>
<text x="74.6" y="140.4">15</text>
<text x="74.6" y="138.6">14</text>
<text x="91.8" y="140.4">12</text>
<text x="91.8" y="138.6">9</text>
<text x="37.8" y="153.2">1</text>
<text x="37.8" y="155.1">2</text>
</g>
<g font-size="1.7" fill="#000080">
<text x="85.9" y="26.3">VS+</text>
<text x="85.9" y="28.2">VS+</text>
<text x="94.1" y="26.3">VS-</text>
<text x="94.1" y="28.2">VS-</text>
<text x="85.9" y="33.7">NC1</text>
<text x="92.4" y="33.7">OUT+</text>
<text x="85.9" y="37.3">IN-</text>
<text x="85.9" y="41">CM</text>
<text x="85.9" y="44.6">IN+</text>
<text x="92.8" y="46.5">OUT-</text>
<text x="85.9" y="53.8">PD</text>
<text x="85.9" y="48.3">NC2</text>
<text x="93.2" y="53.8">GND</text>
<text x="93.2" y="51.9">GND</text>
<text x="78.6" y="114.1">VCC</text>
<text x="78.6" y="116">VCC</text>
<text x="86.6" y="114.1">Vee</text>
<text x="86.6" y="116">Vee</text>
<text x="78.6" y="121.4">INP</text>
<text x="84.9" y="121.4">OUTP</text>
<text x="78.6" y="126.9">INM</text>
<text x="84.7" y="126.9">OUTM</text>
<text x="78.6" y="132.4">SDI</text>
<text x="78.6" y="134.2">SDO</text>
<text x="78.6" y="136.1">PD</text>
<text x="78.6" y="137.9">Vocm</text>
<text x="78.6" y="139.7">CLK</text>
<text x="78.6" y="141.5">CSn</text>
<text x="85.9" y="141.5">GND</text>
<text x="85.9" y="139.7">GND</text>
</g>
<g font-size="1.6">
<text x="104.2" y="5.1">VAMP2_5P0</text>
<text x="76.8" y="12.4">VAMP2_5P0</text>
<text x="69.5" y="31.6">DNI</text>
<text x="11" y="36.2">INAM</text>
<text x="130.9" y="36">DNI</text>
<text x="149.2" y="41.3">DNI</text>
<text x="11" y="47.2">INAP</text>
<text x="44.8" y="52.7">DNI</text>
<text x="69.5" y="49.9">DNI</text>
<text x="130.9" y="59.8">DNI</text>
<text x="146.3" y="57.3">VCMA</text>
<text x="36.6" y="64.6">AMP2_PD</text>
<text x="46.6" y="62.7">VAMP2_5P0</text>
<text x="149.9" y="70.1">DNI</text>
<text x="95.1" y="92">VAMP_5P0</text>
<text x="69.5" y="97.5">VAMP_5P0</text>
<text x="5.5" y="113">INBP</text>
<text x="29.6" y="116.5">DNI</text>
<text x="44.2" y="116.5">DNI</text>
<text x="17.4" y="121.3">DNI</text>
<text x="122.7" y="120.2">DNI</text>
<text x="141" y="125.5">DNI</text>
<text x="5.5" y="133.1">INBM</text>
<text x="29.6" y="143.9">DNI</text>
<text x="44.2" y="143.9">DNI</text>
<text x="122.7" y="143.9">DNI</text>
<text x="146.3" y="142.3">VCMB</text>
<text x="39.3" y="149.6">VAMP_5P0</text>
<text x="31.1" y="151.4">AMP_PD</text>
<text x="149.9" y="155.1">DNI</text>
<text x="162.8" y="159.7">DNI</text>
<text x="210.3" y="164.2">Title</text>
<text x="210.3" y="169.7">Size</text>
<text x="217.6" y="169.7">Document Number</text>
<text x="270.7" y="169.7">Rev</text>
<text x="210.3" y="175.2">Date:</text>
<text x="219.8" y="175.2">Wednesday, December 09, 2015</text>
<text x="246.9" y="175.2">Sheet</text>
<text x="256" y="175.2">2</text>
<text x="261.5" y="175.2">of</text>
<text x="267" y="175.2">9</text>
</g>
<g font-size="1.6" fill="#000080">
<text x="102" y="11.7">C12</text>
<text x="95.1" y="12.4">C11</text>
<text x="109.3" y="12.1">C13</text>
<text x="50.8" y="19.4">C1</text>
<text x="58.1" y="19.4">C2</text>
<text x="66.4" y="19.4">C3</text>
<text x="73.7" y="19.4">C4</text>
<text x="90.1" y="21.8">U1</text>
<text x="113.4" y="27.1">R29</text>
<text x="134.4" y="27.1">C202</text>
<text x="155.4" y="26.2">L1</text>
<text x="168.2" y="26.2">L2</text>
<text x="194.8" y="27.1">R2</text>
<text x="12.8" y="34.4">J1</text>
<text x="28.3" y="34.4">R64</text>
<text x="65.8" y="32.6">R3</text>
<text x="131.1" y="32.6">R4</text>
<text x="190.5" y="32.6">R5</text>
<text x="149.4" y="37.7">C6</text>
<text x="165.1" y="37.9">C7</text>
<text x="176.1" y="38.1">C8</text>
<text x="183.4" y="41.9">C9</text>
<text x="194.8" y="38.1">R7</text>
<text x="12.8" y="45.4">J2</text>
<text x="28.3" y="45.4">R67</text>
<text x="50.3" y="43.5">C201</text>
<text x="64.9" y="47.2">R10</text>
<text x="190.5" y="45.4">R9</text>
<text x="44.8" y="49">R11</text>
<text x="51.2" y="49">R12</text>
<text x="113.4" y="50.8">R33</text>
<text x="134.4" y="50.8">C203</text>
<text x="155.4" y="49.9">L3</text>
<text x="168.2" y="49.9">L4</text>
<text x="193.8" y="50.8">R14</text>
<text x="71.3" y="57.4">C132</text>
<text x="131.1" y="56.3">R15</text>
<text x="147.2" y="55.4">TP1</text>
<text x="38.2" y="62.7">JP2</text>
<text x="149.9" y="66.4">R131</text>
<text x="156.4" y="71.9">R125</text>
<text x="58.5" y="74.6">R18</text>
<text x="59.4" y="82.8">C5</text>
<text x="85.9" y="99.3">C25</text>
<text x="92.9" y="98.6">C26</text>
<text x="100.2" y="99">C27</text>
<text x="44.4" y="104.4">C14</text>
<text x="51.8" y="104.4">C15</text>
<text x="60" y="104.4">C16</text>
<text x="67.3" y="104.4">C17</text>
<text x="7.3" y="111.2">J3</text>
<text x="23.8" y="113.9">R122</text>
<text x="38.4" y="113.9">R123</text>
<text x="82.8" y="109.6">U2</text>
<text x="105.2" y="111.2">R16</text>
<text x="126.2" y="111.2">C18</text>
<text x="147.2" y="110.3">L5</text>
<text x="160.9" y="110.3">L6</text>
<text x="184.7" y="111.2">R17</text>
<text x="17.4" y="117.6">R124</text>
<text x="33.8" y="119.4">T1</text>
<text x="122.9" y="116.7">R19</text>
<text x="182.3" y="116.7">R20</text>
<text x="54.9" y="120.4">C197</text>
<text x="54.9" y="125.8">C198</text>
<text x="141.2" y="121.8">C19</text>
<text x="156.9" y="122">C20</text>
<text x="167.9" y="122.2">C21</text>
<text x="185.6" y="122.2">R21</text>
<text x="7.3" y="131.3">J4</text>
<text x="43.2" y="131.5">C199</text>
<text x="175.2" y="126">C23</text>
<text x="182.3" y="129.5">R23</text>
<text x="17.4" y="135.9">R119</text>
<text x="105.2" y="135">R24</text>
<text x="126.2" y="135">C24</text>
<text x="147.2" y="134.1">L7</text>
<text x="160.9" y="134.1">L8</text>
<text x="184.7" y="135">R25</text>
<text x="23.8" y="141.4">R120</text>
<text x="38.4" y="141.4">R121</text>
<text x="122.9" y="140.5">R26</text>
<text x="147.2" y="140.5">TP8</text>
<text x="32.9" y="149.6">JP1</text>
<text x="77.3" y="147">C133</text>
<text x="149.9" y="151.4">R132</text>
<text x="44.8" y="159.7">R22</text>
<text x="156.4" y="156.9">R126</text>
<text x="44.8" y="168.8">C10</text>
</g>
<g font-size="1.6" fill="#00f">
<text x="92.9" y="12.4">+</text>
<text x="83.8" y="99.3">+</text>
</g>
<g font-size="1.6" fill="#0065ca">
<text x="95.1" y="14.3">10uF</text>
<text x="101.9" y="13.5">.1uF</text>
<text x="109.2" y="14.1">.01uF</text>
<text x="50.7" y="21.4">.01uF</text>
<text x="58" y="21.4">2200pF</text>
<text x="66.2" y="21.4">.01uF</text>
<text x="73.5" y="21.4">2200pF</text>
<text x="87.8" y="23.4">LMH3401</text>
<text x="125.3" y="27.1">20</text>
<text x="142.6" y="27.1">.01uF</text>
<text x="154.5" y="28.9">7.5nH</text>
<text x="167.3" y="28.9">18nH</text>
<text x="205.7" y="27.1">4.99</text>
<text x="38.4" y="34.4">0</text>
<text x="75" y="32.6">127</text>
<text x="130.9" y="34.2">A/R</text>
<text x="190.4" y="34.2">53.6</text>
<text x="58.5" y="36.2">.01uF</text>
<text x="149.2" y="39.5">5.6pF</text>
<text x="165.1" y="39.5">9pF</text>
<text x="176.1" y="39.9">6.2pF</text>
<text x="205.7" y="38.1">0</text>
<text x="38.4" y="45.4">0</text>
<text x="58.5" y="43.5">.01uF</text>
<text x="75" y="47.2">127</text>
<text x="183.2" y="43.7">.1uF</text>
<text x="190.4" y="47">53.6</text>
<text x="44.8" y="50.8">365</text>
<text x="51.2" y="50.8">49.9</text>
<text x="125.3" y="50.8">20</text>
<text x="142.6" y="50.8">.01uF</text>
<text x="154.5" y="52.7">7.5nH</text>
<text x="167.3" y="52.7">18nH</text>
<text x="205.7" y="50.8">4.99</text>
<text x="72.1" y="59.3">.1uF</text>
<text x="130.9" y="58">A/R</text>
<text x="150.9" y="59.1">RED</text>
<text x="149.9" y="68.2">0</text>
<text x="168.2" y="71.9">0</text>
<text x="58.5" y="76.5">49.9</text>
<text x="59.4" y="84.7">.01uF</text>
<text x="85.9" y="101.1">10uF</text>
<text x="92.7" y="100.4">.1uF</text>
<text x="100" y="101">.01uF</text>
<text x="44.2" y="106.4">.01uF</text>
<text x="51.6" y="106.4">2200pF</text>
<text x="59.8" y="106.4">.01uF</text>
<text x="67.1" y="106.4">2200pF</text>
<text x="35.6" y="113.9">0</text>
<text x="50.3" y="113.9">0</text>
<text x="80.5" y="111.2">LMH6401</text>
<text x="117" y="111.2">20</text>
<text x="134.4" y="111.2">.01uF</text>
<text x="146.3" y="113">7.5nH</text>
<text x="160" y="113">18nH</text>
<text x="197.5" y="111.2">4.99</text>
<text x="17.4" y="119.4">0</text>
<text x="122.7" y="118.3">A/R</text>
<text x="182.1" y="118.3">53.6</text>
<text x="63.1" y="120.4">.01uF</text>
<text x="63.1" y="125.8">.01uF</text>
<text x="141" y="123.6">5.6pF</text>
<text x="156.9" y="123.6">9pF</text>
<text x="167.9" y="124">6.2pF</text>
<text x="197.5" y="122.2">0</text>
<text x="30.2" y="131.3">JTX-2-10T+</text>
<text x="175" y="127.8">.1uF</text>
<text x="182.1" y="131.1">53.6</text>
<text x="17.4" y="137.7">0</text>
<text x="43" y="133.1">1000pF</text>
<text x="117" y="135">20</text>
<text x="134.4" y="135">.01uF</text>
<text x="146.3" y="136.8">7.5nH</text>
<text x="160" y="136.8">18nH</text>
<text x="197.5" y="135">4.99</text>
<text x="34.7" y="141.4">0</text>
<text x="49.4" y="141.4">0</text>
<text x="122.7" y="142.1">A/R</text>
<text x="77.2" y="148.9">.1uF</text>
<text x="150.9" y="144.1">RED</text>
<text x="149.9" y="153.3">0</text>
<text x="44.8" y="161.5">49.9</text>
<text x="168.2" y="156.9">0</text>
<text x="44.8" y="170.6">.01uF</text>
</g>
<g font-size="1.6" fill="#f00">
<text x="128.4" y="27.1">APP</text>
<text x="148.5" y="27.1">ANP</text>
<text x="160.4" y="27.1">AP</text>
<text x="178.7" y="27">AIN_P</text>
<text x="216.2" y="28">AINM SH3</text>
<text x="22.3" y="34.4">AIN-</text>
<text x="104.6" y="32.6">OUT+</text>
<text x="45.1" y="36.2">INAM C200</text>
<text x="69.8" y="36.2">IN-</text>
<text x="216.2" y="39">VCM SH2,3</text>
<text x="22.3" y="45.4">AIN+</text>
<text x="45.1" y="43.5">INAP</text>
<text x="69.8" y="43.5">IN+</text>
<text x="104.6" y="45.4">OUT-</text>
<text x="128.4" y="50.8">AMM</text>
<text x="148.5" y="50.8">ANM</text>
<text x="160.4" y="50.8">AM</text>
<text x="178.7" y="50.7">AIN_M</text>
<text x="216.2" y="51.8">AINP SH3</text>
<text x="121.1" y="111.2">BPP</text>
<text x="141.2" y="111.2">BNP</text>
<text x="152.1" y="111.2">BP</text>
<text x="170.4" y="111.1">BIN_P</text>
<text x="209.8" y="112.1">BINP SH3</text>
<text x="24.1" y="120.2">INB_P</text>
<text x="44.2" y="125.8">INBM</text>
<text x="44.2" y="120.3">INBP</text>
<text x="68.9" y="125.7">IN_BM</text>
<text x="68.9" y="120.2">IN_BP</text>
<text x="97.3" y="120.3">OUTP</text>
<text x="97.3" y="125.8">OUTM</text>
<text x="209.8" y="123.1">VCM SH2,3</text>
<text x="24.1" y="127.6">INB_M</text>
<text x="56.7" y="132.4">SH7 LMH_SDIO</text>
<text x="56.7" y="134.2">SH7 LMH_SDO</text>
<text x="121.1" y="135">BMM</text>
<text x="141.2" y="135">BNM</text>
<text x="152.1" y="135">BM</text>
<text x="170.4" y="134.9">BIN_M</text>
<text x="209.8" y="135.9">BINM SH3</text>
<text x="56.7" y="139.7">SH7 LMH_CLK</text>
<text x="56.7" y="141.6">SH7 LMH_CS</text>
</g>
<g font-size="1.3">
<text x="29.3" y="1.4">5</text>
<text x="84.1" y="1.4">4</text>
<text x="139" y="1.4">3</text>
<text x="193.8" y="1.4">2</text>
<text x="248.7" y="1.4">1</text>
<text x=".5" y="24.7">D</text>
<text x="276.6" y="24.7">D</text>
<text x=".5" y="68.2">C</text>
<text x="276.6" y="68.2">C</text>
<text x=".5" y="111.6">B</text>
<text x="276.6" y="111.6">B</text>
<text x=".5" y="155">A</text>
<text x="276.6" y="155">A</text>
<text x="29.3" y="176.9">5</text>
<text x="84.1" y="176.9">4</text>
<text x="139" y="176.9">3</text>
<text x="193.8" y="176.9">2</text>
<text x="248.7" y="176.9">1</text>
</g>
<g font-size="1.3" fill="#00f">
<text x="16.1" y="34">S MA</text>
<text x="16.1" y="36.6">E N D</text>
<text x="16.1" y="45">S MA</text>
<text x="16.1" y="47.5">E N D</text>
<text x="10.6" y="110.8">S MA</text>
<text x="10.6" y="113.4">E N D</text>
<text x="10.6" y="130.9">S MA</text>
<text x="10.6" y="133.5">E N D</text>
</g>
</svg>
